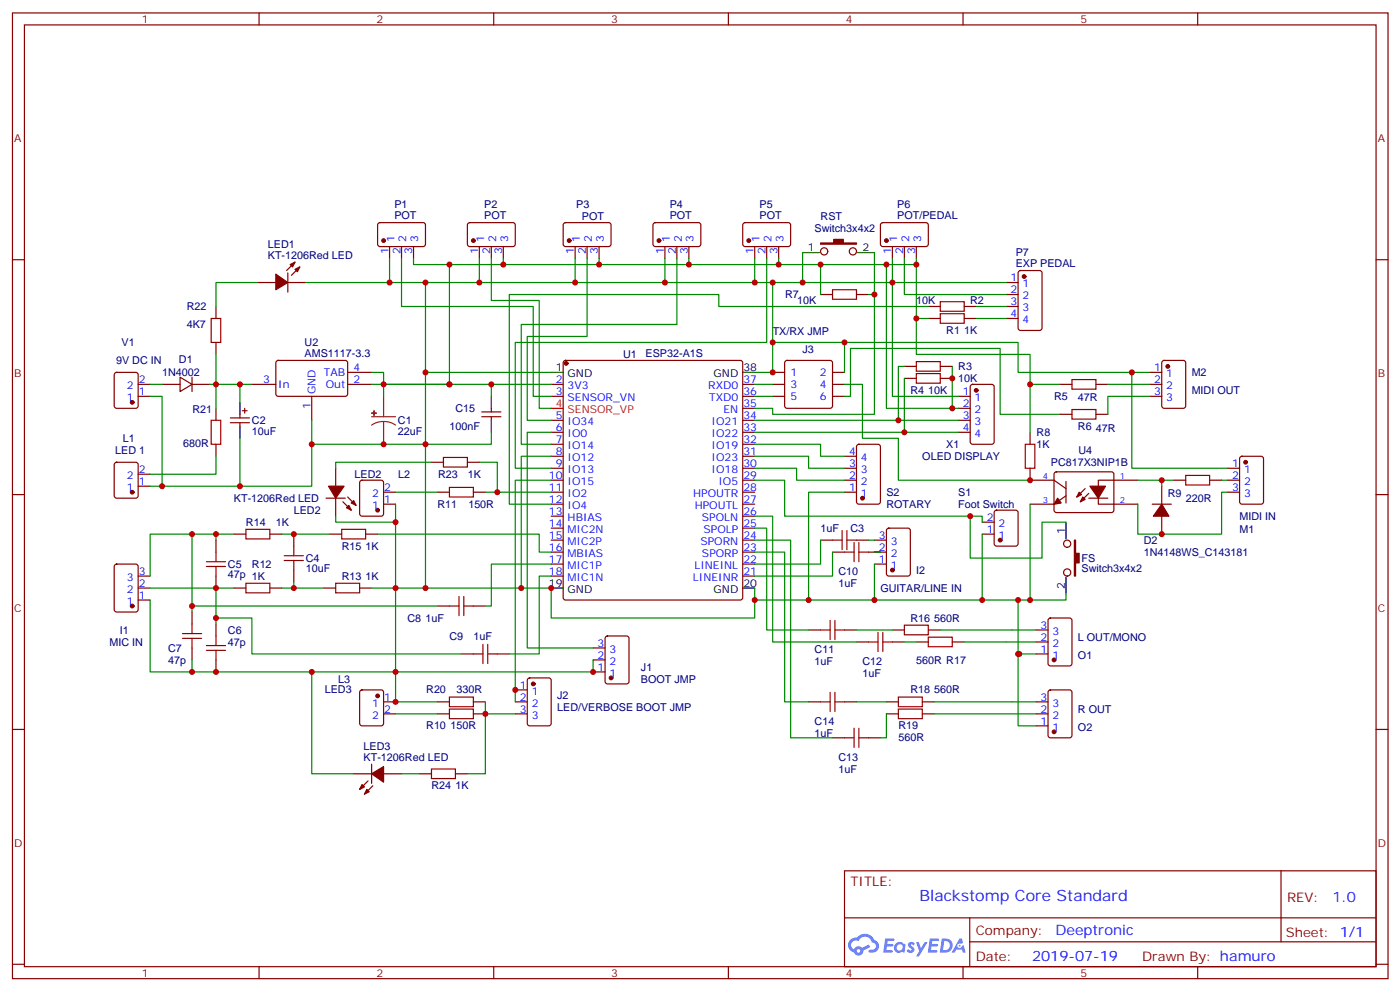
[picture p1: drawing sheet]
<svg xmlns="http://www.w3.org/2000/svg" width="413mm" height="292mm" viewBox="0 0 413 292" stroke-linecap="round" stroke-linejoin="round" font-family="sans-serif">
<g fill="none" stroke="#870000" stroke-width=".35">
<path d="M3.7 3.8h405.3v284.3h-405.3zM7.2 7.3h398.3v277.3h-398.3zM76.3 3.8v3.5M145.5 3.8v3.5M214.6 3.8v3.5M283.8 3.8v3.5M352.9 3.8v3.5M3.7 76.5h3.5M405.5 76.5h3.5M3.7 145.6h3.5M405.5 145.6h3.5M3.7 214.8h3.5"/>
<path d="M405.5 214.8h3.5M248.8 256.4h156.7v28.2h-156.7zM377.5 256.4v20.9M248.9 270.2h156.5M285.8 277.3h119.6M285.8 270.2v14.2M3.7 283.9h3.5M76.3 284.6v3.5M145.5 284.6v3.5M214.6 284.6v3.5M283.8 284.6v3.5M352.9 284.6v3.5"/>
<path d="M405.5 283.9h3.5"/>
</g>
<g fill="#5487ff">
<path d="M267.8 277.6a1.22 1.22 0 0 1 1.8 .2l-.4 .6a.47 .47 0 0 0-.4-.4 .47 .47 0 0 0-.5 .2l.2 .2a1.14 1.14 0 0 1 .8 1.8 1.14 1.14 0 0 1-2 0l-.2-.2 .5-.6 .7 .5a.29 .29 0 0 0 .4-.3 .29 .29 0 0 0-.3-.3 1.04 1.04 0 0 1-.6-1.7z"/>
<path d="M260.8 276.3h2.4l.3 .2-.1 .5-1.8 .1-.2 .8h1.6l.3 .4-.4 .4h-1.6l-.1 1.1h1.7l.2 .3-.2 .3-2.7 .1z"/>
<path d="M274 276.3h2.3l.4 .2-.2 .5-1.8 .1-.1 .8h1.5l.3 .4-.3 .4h-1.6l-.2 1.1h1.7l.2 .3-.2 .3-2.6 .1z"/>
<path d="M282.7 276.3h.7l.4 1.3-.6 .3a.69 .69 0 0 0-1.1 .3 .69 .69 0 0 0 .5 .9 .69 .69 0 0 0 .9-.6l.4-.2 .6 2.2h-.8l-.2-.9h-1.7l-.5 .9h-.9z"/>
<path d="M270 277.4h.7l.7 1.8 1.1-1.8h.8l-2.5 4.2h-.9l1-1.5z"/>
<path d="M277.5 276.3l-.6 4.2h1.4a2.11 2.11 0 0 0 2.4-2.1 2.11 2.11 0 0 0-2.5-2.1zM278.2 277.1a1.39 1.39 0 0 1 1.7 1.4 1.39 1.39 0 0 1-1.8 1.3h-.2z"/>
<path d="M263.8 277.9a1.54 1.54 0 0 0 0 2.2 1.54 1.54 0 0 0 2.1 .1l.6 .3 .3-2.3-.1-.3h-.5a1.49 1.49 0 0 0-2.4 0zM264.1 278.9a.95 .95 0 0 1 1.9 0 .95 .95 0 0 1-1.9 0z"/>
<path d="M250.6 276.7a2.18 2.18 0 0 0 1 3.7 1.44 1.44 0 0 0 1.7 .9 1.44 1.44 0 0 0 1.1-1.4l2-1.1-.4-.7-1.9 1a1.47 1.47 0 0 0-2.5 .4 1.39 1.39 0 0 1-.6-1.9 1.39 1.39 0 0 1 2-.5 2.12 2.12 0 0 1 2.1-1.3 2.12 2.12 0 0 1 1.9 1.7 1.14 1.14 0 0 1 1.1 1.4 1.14 1.14 0 0 1-1.6 .7 .43 .43 0 0 0-.6 .4 .43 .43 0 0 0 .4 .5 1.98 1.98 0 0 0 2.6-1.2 1.98 1.98 0 0 0-1.3-2.6 3.1 3.1 0 0 0-5.2-.6l-.9 .1zM252.4 280a.55 .55 0 0 1 1.1 0 .55 .55 0 0 1-1.1 0z"/>
<circle cx="282.8" cy="278.4" r=".26"/>
</g>
<g fill="none" stroke="#870000" stroke-width=".35">
<path d="M86.9 77.2l-2.4 2.5M88.3 78.6l-2.4 2.5M111.5 65.8l.5-.3 12.9 .1 .5 .7-.1 5.9-.6 .4-13-.1-.4-.6v-5.6zM114.8 72.6v3.5M118.3 72.6v3.5M121.8 72.6v3.5M138 65.8l.4-.3 13 .1 .4 .7v5.9l-.7 .4-12.9-.1-.5-.6v-5.6zM141.3 72.6v3.5M144.8 72.6v3.5M148.3 72.6v3.5M166.2 65.8l.5-.3 12.9 .1 .5 .7-.1 5.9-.6 .4-13-.1-.5-.6v-5.6zM169.5 72.6v3.5"/>
<path d="M173 72.6v3.5M176.5 72.6v3.5M192.6 65.8l.5-.3 13 .1 .4 .7v5.9l-.7 .4-13-.1-.4-.6v-5.6zM195.9 72.6v3.5M199.5 72.6v3.5M203 72.6v3.5M219.1 65.8l.5-.3 12.9 .1 .5 .7-.1 5.9-.6 .4-13-.1-.4-.6v-5.6zM222.4 72.6v3.5M225.9 72.6v3.5M229.4 72.6v3.5M259.7 65.8l.4-.3 13 .1 .4 .7v5.9l-.7 .4-12.9-.1-.5-.6v-5.6zM263 72.6v3.5"/>
<path d="M266.5 72.6v3.5M270 72.6v3.5M300.2 79.9l.5-.2h5.7l.6 .4 .1 16.5-.5 .6-5.9 .1-.6-.5-.1-16.4zM63.6 90.2v3.6M76 83.2h5.3M84.8 83.2h5.3M84.8 80.4v5.6M241.8 86.7h3.5M252.4 86.7h3.5M273.5 90.2h3.6M273.5 93.8h3.6M284.1 90.2h3.6"/>
<path d="M284.1 93.8h3.6M296.5 83.2h3.5M296.5 86.7h3.5M296.5 90.2h3.5M296.5 93.8h3.5M33.9 109.8l.5-.2h5.6l.7 .5v9.4l-.5 .7h-5.8l-.7-.4v-9.5zM40.7 113.2h3.5M40.7 116.7h3.5M47.8 113.2h5.3M53.1 111.1l3.5 2.1-3.5 2.1zM56.6 113.2h5.3M56.6 111.1v4.2"/>
<path d="M63.6 100.8v3.6M74.2 113.2h7.1M81.5 106.3l.5-.2 20 .1 .4 .6v9.5l-.7 .4-20-.1-.4-.6v-9.2zM91.9 116.7v7.1M102.4 113.2h7.1M102.4 109.6h7.1M162.4 113.2h3.5M162.4 116.7h3.5M166.2 106.3l.5-.2h51.5l.5 .2 .2 .5v69.2l-.3 .5-.4 .2h-51.5l-.5-.3-.3-.4v-69.2zM218.9 113.2h3.5M218.9 116.7h3.5M227.7 113.2h3.5"/>
<path d="M227.7 116.7h3.5M227.7 109.6h3.5M231.4 106.3l.5-.2h12.7l.5 .2 .2 .5v12.7l-.2 .5-.5 .2h-12.7l-.5-.2-.2-.5v-12.7zM245.3 113.2h3.5M245.3 116.7h3.5M245.3 109.6h3.5M266.5 107.9h3.5M266.5 111.4h3.5M277.1 107.9h3.5M277.1 111.4h3.5M282.4 116.7h3.5M286.1 113.4l.5-.2h5.6l.7 .4v16.5l-.4 .7h-5.9l-.7-.5v-16.4z"/>
<path d="M312.3 113.2h3.6M322.9 113.2h3.6M338.8 113.2h3.5M338.8 116.7h3.5M338.8 109.6h3.5M342.6 106.3l.4-.2h5.7l.6 .4 .1 13-.5 .7h-5.9l-.6-.4-.1-13zM33.9 136.3l.5-.2h5.6l.7 .4v9.5l-.5 .6-5.8 .1-.7-.5v-9.4zM40.7 139.6h3.5M63.6 120.2v3.6M63.6 130.8v3.5M67.9 123h5.6M67.9 124.5h5.6"/>
<path d="M70.7 122v1M70.7 124.5v1M71.4 120.9h1.4M72.1 120.2v1.4M98.9 137.9v5.3M127.1 136.1h3.6M137.7 136.1h3.6M142 121.3h5.6M142 122.7h5.6M144.8 120.2v1.1M144.8 122.7v1.1M162.4 123.8h3.5"/>
<path d="M162.4 127.3h3.5M162.4 130.8h3.5M162.4 134.3h3.5M162.4 137.9h3.5M218.9 123.8h3.5M218.9 127.3h3.5M218.9 130.8h3.5M218.9 134.3h3.5M218.9 137.9h3.5M218.9 120.2h3.5M248.8 134.3h3.6M248.8 137.9h3.6"/>
<path d="M252.6 131l.5-.2h5.6l.7 .4v16.5l-.4 .7h-5.9l-.7-.4v-16.5zM282.4 123.8h3.5M282.4 127.3h3.5M282.4 120.2h3.5M303.5 137.9v3.5h7.1l3.5 2.5M303.5 127.3v3.5M310.8 139.1l.5-.2 16.5 .1 .4 .6v10.9l-.7 .4h-16.5l-.4-.7v-10.6zM312.3 122h3.6M322.9 122h3.6M361.7 137.9h3.6M365.5 134.5l.5-.2h5.6l.7 .5v12.9l-.4 .7h-5.9l-.7-.4v-13zM40.7 143.2h3.5"/>
<path d="M63.6 159v3.6M68.9 157.3h3.6M79.5 157.3h3.5M86.6 157.3v3.5M96.1 146.7h5.6M97.2 157.3h3.5M98.9 146.7v5.3M101 147.7l2.5 2.5M102.4 146.3l2.5 2.5M106.2 141.6l.5-.2h5.6l.7 .4v9.5l-.4 .6-5.9 .1-.7-.5v-9.4zM107.7 157.3h3.6M113 144.9h3.6"/>
<path d="M113 148.4h3.6M128.9 144.9h3.5M139.5 144.9h3.5M162.4 141.4h3.5M162.4 144.9h3.5M162.4 148.4h3.5M162.4 152h3.5M162.4 155.5h3.5M162.4 159h3.5M218.9 141.4h3.5M218.9 144.9h3.5M218.9 148.4h3.5"/>
<path d="M218.9 152h3.5M218.9 155.5h3.5M218.9 159h3.5M241.8 159h3.5M248.8 141.4h3.6M248.8 144.9h3.6M252.4 159h3.5M257.7 159h3.5M261.4 155.7l.5-.2h5.6l.7 .4 .1 13-.5 .7h-5.9l-.6-.4-.1-13zM289.4 157.3h3.5M289.4 153.7h3.5M293.2 150.4l.5-.2h5.6l.6 .4 .1 9.5-.5 .6-5.8 .1-.7-.5-.1-9.4z"/>
<path d="M314.1 146l-3.5 2.4h-7.1M314.1 141.7v6.4M319.8 143.9l-2.5 2.4M320.8 145.3l-2.5 2.4M320.8 146.7h5.7M335.3 141.4h-11.7v7h11.7M339.5 148.4h5.7M342.3 143.2v5.2M342.3 152v5.3M345.9 141.4h3.5M356.4 141.4h3.6M361.7 141.4h3.6"/>
<path d="M361.7 144.9h3.6M33.9 166.3l.5-.2h5.6l.7 .4v13l-.5 .6-5.8 .1-.7-.5v-12.9zM40.7 169.6h3.5M40.7 176.7h3.5M40.7 173.1h3.5M63.6 169.6v3.5M68.9 173.1h3.6M79.5 173.1h3.5M86.6 167.9v3.5M95.4 173.1h3.5M106 173.1h3.5M128.9 178.4h3.5"/>
<path d="M139.5 178.4h3.5M162.4 162.6h3.5M162.4 166.1h3.5M162.4 169.6h3.5M218.9 162.6h3.5M218.9 166.1h3.5M218.9 169.6h3.5M245.3 162.6h3.5M255.9 162.6h5.3M257.7 166.1h3.5M56.6 180.2v3.5M56.6 190.8v3.5"/>
<path d="M63.6 183.7v3.6M63.6 194.3v3.5M136 192.5h3.5M146.5 192.5h3.6M155.6 199.8l.5-.2h5.6l.7 .4v13l-.4 .7h-5.9l-.7-.4v-13zM174.8 197.8h3.5M174.8 194.3h3.5M174.8 190.8h3.5M178.5 187.5l.5-.2h5.6l.7 .4v13l-.4 .6-5.9 .1-.7-.5v-12.9zM238.3 185.5h3.5M248.8 185.5h3.6M252.4 189h3.5"/>
<path d="M263 189h3.5M263 185.5h3.5M270 189h3.5M273.5 185.5h3.6M280.6 189h3.5M305.3 192.5h3.5M305.3 189h3.5M305.3 185.5h3.5M309.1 182.2l.4-.2h5.7l.6 .4 .1 13-.5 .6-5.9 .1-.6-.5-.1-12.9zM106.2 203.3l.5-.2h5.6l.7 .5v9.4l-.4 .7h-5.9l-.7-.4v-9.5zM113 206.7h3.6M113 210.2h3.6"/>
<path d="M128.9 206.7h3.5M128.9 210.2h3.5M139.5 206.7h3.5M139.5 210.2h3.5M151.8 206.7h3.6M151.8 210.2h3.6M151.8 203.1h3.6M238.3 206.7h3.5M245.3 217.2h3.5M248.8 206.7h3.6M255.9 217.2h3.5M261.2 206.7h3.5"/>
<path d="M261.2 210.2h3.5M271.8 206.7h3.5M271.8 210.2h3.5M305.3 206.7h3.5M305.3 210.2h3.5M305.3 213.7h3.5M309.1 203.3l.4-.2h5.7l.6 .5 .1 12.9-.5 .7h-5.9l-.6-.4-.1-13zM104.2 227.8h5.3M108.4 229.9l-2.4 2.5M109.5 225v5.6M109.9 231.4l-2.5 2.4M113 227.8h5.3"/>
<path d="M123.6 227.8h3.5M134.2 227.8h3.5"/>
<circle cx="242.9" cy="74" r="1.06"/>
<circle cx="251.3" cy="74" r="1.06"/>
<circle cx="314.5" cy="168.6" r="1.06"/>
<circle cx="314.5" cy="160.1" r="1.06"/>
</g>
<g fill="#870000" stroke="#870000" stroke-width=".35">
<path d="M311.6 146.7l1.1 1.4-2.1 .3z"/>
<path d="M319.1 146.3l.7 .7-1.5 .7z"/>
<path d="M318 144.9l.7 .7-1.4 .7z"/>
<path d="M321.2 143.2h4.6l-2.2 3.5z"/>
<path d="M86.9 79.3l1.4-.7-.7 1.4z"/>
<path d="M85.5 77.9l1.4-.7-.7 1.4z"/>
<path d="M81.3 80.7l3.5 2.5-3.5 2.1z"/>
<path d="M241.8 71.5h3.9v-1h2.8v1h3.9v.4h-10.6z"/>
<path d="M102.1 149.5l.7-.7 .7 1.4z"/>
<path d="M104.2 147.4l.7 1.4-1.4-.7z"/>
<path d="M96.8 143.2h4.6l-2.5 3.5z"/>
<path d="M342.3 148.4l2.2 3.6h-4.6z"/>
<path d="M316.6 159h.3v3.9h1.1v2.8h-1.1v3.9h-.3z"/>
<path d="M106.7 231l.7 .7-1.4 .7z"/>
<path d="M108.1 232.4l.7 .7-1.4 .7z"/>
<path d="M109.5 227.8l3.5-2.1v4.6z"/>
<circle cx="166.8" cy="107" r=".53"/>
<circle cx="113" cy="70.8" r=".53"/>
<circle cx="167.7" cy="70.8" r=".53"/>
<circle cx="194.2" cy="70.8" r=".53"/>
<circle cx="220.6" cy="70.8" r=".53"/>
<circle cx="261.2" cy="70.8" r=".53"/>
<circle cx="139.5" cy="70.8" r=".53"/>
<circle cx="301.8" cy="81.4" r=".53"/>
<circle cx="287.7" cy="114.9" r=".53"/>
<circle cx="344.1" cy="107.9" r=".53"/>
<circle cx="367" cy="136.1" r=".53"/>
<circle cx="38.9" cy="118.5" r=".53"/>
<circle cx="111.3" cy="204.9" r=".53"/>
<circle cx="294.7" cy="159" r=".53"/>
<circle cx="111.3" cy="150.2" r=".53"/>
<circle cx="38.9" cy="178.4" r=".53"/>
<circle cx="263" cy="167.9" r=".53"/>
<circle cx="310.6" cy="194.3" r=".53"/>
<circle cx="310.6" cy="215.5" r=".53"/>
<circle cx="254.1" cy="146.7" r=".53"/>
<circle cx="38.9" cy="144.9" r=".53"/>
<circle cx="180.1" cy="199.6" r=".53"/>
<circle cx="157.1" cy="201.4" r=".53"/>
</g>
<path d="M236.5 74.4h4.9M252.7 74.4h5M70.7 118.5v3.5M144.8 116.7v3.5M162.4 109.6h3.5M218.9 109.6h3.5M70.7 125.5v3.5M144.8 123.8v3.5M314.1 153.7v5M162.4 173.1h3.5M218.9 173.1h3.5M314.1 170v4.9" fill="none" stroke="#000" stroke-width=".35"/>
<path d="M162.4 120.2h3.5" fill="none" stroke="#f00" stroke-width=".35"/>
<g fill="none" stroke="#a10000" stroke-width=".35">
<path d="M62.2 93.8h2.9v7h-2.9zM245.3 85.3h7.1v2.8h-7.1zM277.1 92.4h7v2.8h-7zM277.1 88.8h7v2.9h-7zM270 106.5h7.1v2.8h-7.1zM270 110h7.1v2.8h-7.1zM315.9 111.8h7v2.8h-7zM62.2 123.8h2.9v7h-2.9zM130.7 134.7h7v2.8h-7zM302.1 130.8h2.8v7.1h-2.8zM315.9 120.6h7v2.8h-7zM349.4 140h7v2.8h-7z"/>
<path d="M72.5 155.9h7v2.8h-7zM100.7 155.9h7v2.8h-7zM132.4 143.5h7.1v2.8h-7.1zM245.3 159h2.8M248.1 156.2v5.7M249.6 156.2v5.7M249.6 159h2.8M251.7 159.7v5.7M253.1 159.7v5.7M60.8 166.8h5.7M60.8 165.4h5.7M63.6 162.6v2.8"/>
<path d="M63.6 166.8v2.8M72.5 171.7h7v2.9h-7zM83.7 165h5.7M83.7 163.6h5.7M86.6 160.8v2.8M86.6 165v2.9M98.9 171.7h7.1v2.9h-7.1zM132.4 178.4h2.9M135.3 175.6v5.7M136.7 175.6v5.7M136.7 178.4h2.8M248.8 162.6h2.9"/>
<path d="M253.1 162.6h2.8M53.8 188h5.6M53.8 186.5h5.6M56.6 183.7v2.8M56.6 188v2.8M60.8 191.5h5.7M60.8 190.1h5.7M63.6 187.3v2.8M63.6 191.5v2.8M139.5 192.5h2.8M142.3 189.7v5.7M143.7 189.7v5.7"/>
<path d="M143.7 192.5h2.8M241.8 185.5h2.8M244.6 182.7v5.6M246 182.7v5.6M246 185.5h2.8M255.9 189h2.8M258.7 186.2v5.6M260.1 186.2v5.6M260.1 189h2.9M266.5 184.1h7v2.8h-7zM273.5 187.6h7.1v2.8h-7.1zM132.4 208.8h7.1v2.8h-7.1z"/>
<path d="M132.4 205.2h7.1v2.9h-7.1zM241.8 206.7h2.8M244.6 203.8v5.7M246 203.8v5.7M246 206.7h2.8M248.8 217.2h2.9M251.7 214.4v5.7M253.1 214.4v5.7M253.1 217.2h2.8M264.7 205.2h7.1v2.9h-7.1zM264.7 208.8h7.1v2.8h-7.1zM127.1 226.4h7.1v2.8h-7.1z"/>
</g>
<g fill="#8c2424" stroke="#8c2424" stroke-width=".35">
<path d="M109.5 121.6l1.4 .1z"/>
<path d="M110.2 120.9v1.4z"/>
</g>
<path d="M113 116.7v6M109.5 122.7h7.1M113 124.1l1.9 .2 1.7 .9M113 124.1l-1.8 .2-1.7 .9M113 124.1v6.7" fill="none" stroke="#8c2424" stroke-width=".35"/>
<g fill="none" stroke="#008700" stroke-width=".35">
<path d="M114.8 76.1v7.1h148.2v-7.1M118.3 76.1v14.1h38.8v26.5h5.3M121.8 76.1v1.8h148.2v-1.8M132.4 77.9v35.3h-19.4v3.5M141.3 76.1v7.1M144.8 76.1v12.4h14.1v31.7h3.5M148.3 76.1v1.8M169.5 76.1v7.1M173 76.1v23h-17.6v24.7h7M176.5 76.1v1.8M195.9 76.1v7.1M199.5 76.1v19.4h-45.9v35.3h8.8"/>
<path d="M203 76.1v1.8M222.4 76.1v7.1M225.9 76.1v24.7h-74.1v37.1h10.6M229.4 76.1v1.8M236.5 74.4v8.8M241.8 77.9v8.8M257.7 74.4v12.3M261.2 77.9v42.3h21.2M266.5 76.1v10.6h30M270 77.9v15.9h3.5M76 83.2h-12.4v7M90.1 83.2h24.7"/>
<path d="M125.4 83.2v89.9M227.7 83.2v17.6M255.9 86.7h1.8v35.3h-30v-1.8h-5.3M270 93.8v10.6h33.5v22.9M273.5 90.2h-61.7v-3.5h-61.7v61.7h12.3M287.7 93.8h8.8M287.7 90.2h8.8M296.5 83.2h-33.5v33.5h19.4M44.2 116.7h3.6v26.5h22.9v-14.2M44.2 113.2h3.6M61.9 113.2h12.3M63.6 104.4v15.8"/>
<path d="M70.7 113.2v5.3M109.5 109.6h3.5v3.6h49.4M109.5 113.2h3.5M125.4 109.6h37M144.8 113.2v3.5M222.4 109.6h5.3v-8.8h72.3v8.8h33.5M222.4 113.2h5.3M222.4 116.7h5.3M248.8 116.7h1.8v-14.1h44.1v19.4h17.6M248.8 113.2h5.3v15.8h10.6v12.4h38.8M248.8 100.8v8.8M266.5 111.4v15.9"/>
<path d="M266.5 107.9h-1.8v15.9M280.6 107.9v12.3M303.5 113.2h8.8M326.5 113.2h12.3M338.8 116.7h-12.3v5.3M338.8 109.6h-5.3v28.3h28.2M63.6 134.3v5.3h-19.4M91.9 123.8v7M127.1 136.1h-28.2v1.8M141.3 136.1h5.2v8.8M144.8 127.3v3.5h-52.9v12.4h-21.2M162.4 134.3h-8.8v38.8"/>
<path d="M162.4 127.3h-7v63.5h19.4M222.4 137.9h12.3v3.5h14.1M222.4 134.3h15.9v3.6h10.5M222.4 130.8h19.4v3.5h7M222.4 127.3h60M222.4 123.8h60M44.2 143.2h3.6M56.6 157.3h-12.4v12.3M63.6 157.3h-7v22.9M68.9 157.3h-5.3v1.7M83 157.3h14.2M98.9 152v1.7h17.7"/>
<path d="M111.3 157.3h47.6v5.3h3.5M116.6 148.4v58.3h12.3M116.6 144.9h12.3M143 144.9h19.4M162.4 141.4h-10.6v65.3M222.4 159h10.6v58.2h12.3M222.4 155.5h3.5v30h12.4M222.4 152h5.3v37h24.7M222.4 141.4h8.8v10.6h54.7M241.8 159v7.1h-19.4M248.8 144.9h-10.5v31.8M255.9 159h1.8"/>
<path d="M289.4 153.7v-1.7h-3.5v12.3h21.2v-10.6h7M289.4 157.3v19.4M303.5 148.4v28.3h-3.5M335.3 141.4h10.6M342.3 141.4v1.8M360 141.4h1.7M361.7 144.9h-1.7v12.4h-24.7v-8.9M44.2 176.7v21.1h130.6v-3.5M44.2 173.1h24.7M56.6 178.4h72.3M63.6 173.1v8.9h10.6v10.5h61.8M83 173.1h12.4"/>
<path d="M86.6 171.4v1.7M109.5 173.1h52.9v8.9h60v-5.3h77.6v15.8h5.3M162.4 166.1h-17.6v12.3h-1.8M162.4 169.6h-3.5v22.9h-8.8M222.4 162.6h8.8v44.1h7.1M222.4 173.1v3.6M245.3 162.6v7h-22.9M257.7 166.1v10.6M257.7 162.6h1.7M314.1 174.9v1.8h-10.6M56.6 194.3v3.5M63.6 182v1.7"/>
<path d="M91.9 197.8v30h12.3M252.4 185.5h10.6M266.5 189h3.5M277.1 185.5h28.2M284.1 189h21.2M300.4 192.5h-.4v21.2h5.3M116.6 210.2h12.3M143 206.7v3.5h8.8M143 210.2v17.6h-5.3M252.4 206.7h8.8M261.2 210.2v7h-1.8M275.3 210.2h30"/>
<path d="M275.3 206.7h30M118.3 227.8h5.3"/>
</g>
<g fill="#c00">
<circle cx="113" cy="130.8" r=".88"/>
<circle cx="146.5" cy="144.9" r=".88"/>
<circle cx="116.6" cy="153.7" r=".88"/>
<circle cx="91.9" cy="130.8" r=".88"/>
<circle cx="227.7" cy="83.2" r=".88"/>
<circle cx="227.7" cy="100.8" r=".88"/>
<circle cx="236.5" cy="83.2" r=".88"/>
<circle cx="289.4" cy="176.7" r=".88"/>
<circle cx="300" cy="176.7" r=".88"/>
<circle cx="125.4" cy="130.8" r=".88"/>
<circle cx="63.6" cy="182" r=".88"/>
<circle cx="63.6" cy="173.1" r=".88"/>
<circle cx="63.6" cy="197.8" r=".88"/>
<circle cx="151.8" cy="203.1" r=".88"/>
<circle cx="143" cy="210.2" r=".88"/>
<circle cx="70.7" cy="143.2" r=".88"/>
<circle cx="132.4" cy="77.9" r=".88"/>
<circle cx="132.4" cy="113.2" r=".88"/>
<circle cx="63.6" cy="113.2" r=".88"/>
<circle cx="270" cy="93.8" r=".88"/>
<circle cx="342.3" cy="141.4" r=".88"/>
<circle cx="116.6" cy="173.1" r=".88"/>
<circle cx="144.8" cy="113.2" r=".88"/>
<circle cx="229.4" cy="77.9" r=".88"/>
<circle cx="303.5" cy="141.4" r=".88"/>
<circle cx="56.6" cy="197.8" r=".88"/>
<circle cx="113" cy="113.2" r=".88"/>
<circle cx="125.4" cy="109.6" r=".88"/>
<circle cx="125.4" cy="173.1" r=".88"/>
<circle cx="270" cy="77.9" r=".88"/>
<circle cx="125.4" cy="83.2" r=".88"/>
<circle cx="148.3" cy="77.9" r=".88"/>
<circle cx="169.5" cy="83.2" r=".88"/>
<circle cx="222.4" cy="83.2" r=".88"/>
<circle cx="153.6" cy="173.1" r=".88"/>
<circle cx="70.7" cy="113.2" r=".88"/>
<circle cx="195.9" cy="83.2" r=".88"/>
<circle cx="141.3" cy="83.2" r=".88"/>
<circle cx="203" cy="77.9" r=".88"/>
<circle cx="176.5" cy="77.9" r=".88"/>
<circle cx="263" cy="83.2" r=".88"/>
<circle cx="333.5" cy="109.6" r=".88"/>
<circle cx="303.5" cy="113.2" r=".88"/>
<circle cx="86.6" cy="173.1" r=".88"/>
<circle cx="280.6" cy="120.2" r=".88"/>
<circle cx="280.6" cy="111.4" r=".88"/>
<circle cx="266.5" cy="127.3" r=".88"/>
<circle cx="264.7" cy="123.8" r=".88"/>
<circle cx="261.2" cy="77.9" r=".88"/>
<circle cx="227.7" cy="109.6" r=".88"/>
<circle cx="114.8" cy="83.2" r=".88"/>
<circle cx="116.6" cy="197.8" r=".88"/>
<circle cx="116.6" cy="206.7" r=".88"/>
<circle cx="174.8" cy="197.8" r=".88"/>
<circle cx="86.6" cy="157.3" r=".88"/>
<circle cx="47.8" cy="143.2" r=".88"/>
<circle cx="63.6" cy="157.3" r=".88"/>
<circle cx="56.6" cy="157.3" r=".88"/>
<circle cx="56.6" cy="178.4" r=".88"/>
<circle cx="300.4" cy="192.5" r=".88"/>
<circle cx="300" cy="192.5" r=".88"/>
<circle cx="257.7" cy="176.7" r=".88"/>
<circle cx="238.3" cy="176.7" r=".88"/>
<circle cx="241.8" cy="77.9" r=".88"/>
<circle cx="257.7" cy="86.7" r=".88"/>
<circle cx="248.8" cy="100.8" r=".88"/>
<circle cx="162.4" cy="173.1" r=".88"/>
<circle cx="222.4" cy="176.7" r=".88"/>
<circle cx="342.3" cy="157.3" r=".88"/>
<circle cx="303.5" cy="176.7" r=".88"/>
<circle cx="91.9" cy="197.8" r=".88"/>
<circle cx="285.9" cy="152" r=".88"/>
</g>
<text font-size="4.6" fill="#00f" x="270.9" y="265.4">Blackstomp Core Standard</text>
<g font-size="4.2" fill="#00f">
<text x="392.6" y="265.7">1.0</text>
<text x="311" y="275.2">Deeptronic</text>
<text x="304.1" y="283">2019-07-19</text>
</g>
<g font-size="3.9" fill="#800">
<text x="250.6" y="261">TITLE:</text>
<text x="379.2" y="265.7">REV:</text>
<text x="287.5" y="275.2">Company:</text>
<text x="378.9" y="275.8">Sheet: 1/1</text>
<text x="287.5" y="282.9">Date:</text>
<text x="336.6" y="282.9">Drawn By: hamuro</text>
</g>
<g font-size="3.2" fill="#800">
<text x="41.8" y="6.8">1</text>
<text x="110.9" y="6.8">2</text>
<text x="180.1" y="6.8">3</text>
<text x="249.2" y="6.8">4</text>
<text x="318.3" y="6.8">5</text>
<text x="4.2" y="41.9">A</text>
<text x="406" y="41.9">A</text>
<text x="4.2" y="111.1">B</text>
<text x="406" y="111.1">B</text>
<text x="4.2" y="180.2">C</text>
<text x="406" y="180.2">C</text>
<text x="4.2" y="249.3">D</text>
<text x="406" y="249.3">D</text>
<text x="41.8" y="287.6">1</text>
<text x="110.9" y="287.6">2</text>
<text x="180.1" y="287.6">3</text>
<text x="249.2" y="287.6">4</text>
<text x="318.3" y="287.6">5</text>
</g>
<g font-size="3.2" fill="#000080">
<text x="116.2" y="64.5">POT</text>
<text x="116.2" y="61.3">P1</text>
<text x="142.7" y="64.5">POT</text>
<text x="142.7" y="61.3">P2</text>
<text x="169.8" y="61.3">P3</text>
<text x="171.5" y="64.8">POT</text>
<text x="197.4" y="64.5">POT</text>
<text x="197.4" y="61.3">P4</text>
<text x="223.8" y="64.5">POT</text>
<text x="223.8" y="61.3">P5</text>
<text x="241.8" y="64.8">RST</text>
<text x="264.4" y="64.5">POT/PEDAL</text>
<text x="264.4" y="61.3">P6</text>
<text x="240" y="68.4">Switch3x4x2</text>
<text x="78.9" y="76.1">KT-1206Red LED</text>
<text x="78.9" y="73">LED1</text>
<text x="299.3" y="75.4">P7</text>
<text x="299.3" y="78.6">EXP PEDAL</text>
<text x="231.4" y="87.8">R7</text>
<text x="234.9" y="89.5">10K</text>
<text x="270" y="89.5">10K</text>
<text x="285.9" y="89.5">R2</text>
<text x="55" y="91.3">R22</text>
<text x="35.8" y="101.9">V1</text>
<text x="55" y="96.6">4K7</text>
<text x="89.8" y="101.9">U2</text>
<text x="227.7" y="98.6">TX/RX JMP</text>
<text x="278.8" y="98.4">R1</text>
<text x="284.1" y="98.4">1K</text>
<text x="34.2" y="107.2">9V DC IN</text>
<text x="52.7" y="106.8">D1</text>
<text x="89.8" y="105.1">AMS1117-3.3</text>
<text x="183.6" y="105.4">U1</text>
<text x="190.2" y="105.1">ESP32-A1S</text>
<text x="236.5" y="103.9">J3</text>
<text x="47.8" y="110.7">1N4002</text>
<text x="282.4" y="112.5">10K</text>
<text x="282.4" y="108.9">R3</text>
<text x="351.2" y="110.7">M2</text>
<text x="268.3" y="116">R4</text>
<text x="273.5" y="116">10K</text>
<text x="310.6" y="117.8">R5</text>
<text x="317.6" y="118.1">47R</text>
<text x="351.2" y="116">MIDI OUT</text>
<text x="56.7" y="121.5">R21</text>
<text x="74.2" y="124.8">C2</text>
<text x="117.3" y="124.8">C1</text>
<text x="134.2" y="121.3">C15</text>
<text x="36.2" y="130.1">L1</text>
<text x="53.9" y="131.5">680R</text>
<text x="74.2" y="128">10uF</text>
<text x="117.3" y="128">22uF</text>
<text x="132.4" y="126.6">100nF</text>
<text x="278.8" y="131.9">X1</text>
<text x="305.4" y="131.9">1K</text>
<text x="305.4" y="128.3">R8</text>
<text x="317.6" y="126.6">R6</text>
<text x="322.9" y="127.1">47R</text>
<text x="34" y="133.6">LED 1</text>
<text x="271.8" y="135.4">OLED DISPLAY</text>
<text x="309.7" y="137.2">PC817X3NIP1B</text>
<text x="317.8" y="133.6">U4</text>
<text x="104.5" y="140.7">LED2</text>
<text x="117.3" y="140.7">L2</text>
<text x="129.1" y="140.7">R23</text>
<text x="137.9" y="140.7">1K</text>
<text x="68.9" y="147.7">KT-1206Red LED</text>
<text x="128.9" y="149.5">R11</text>
<text x="138" y="149.5">150R</text>
<text x="261.2" y="149.5">ROTARY</text>
<text x="261.2" y="146">S2</text>
<text x="282.4" y="149.5">Foot Switch</text>
<text x="282.4" y="146">S1</text>
<text x="344.1" y="146.3">R9</text>
<text x="349.4" y="147.7">220R</text>
<text x="72.5" y="154.8">R14</text>
<text x="81.3" y="154.8">1K</text>
<text x="86.6" y="151.3">LED2</text>
<text x="365.3" y="153">MIDI IN</text>
<text x="100.7" y="161.9">R15</text>
<text x="107.7" y="161.9">1K</text>
<text x="241.8" y="156.6">1uF</text>
<text x="250.6" y="156.6">C3</text>
<text x="337" y="160.1">D2</text>
<text x="365.3" y="156.9">M1</text>
<text x="67.2" y="167.1">C5</text>
<text x="74.2" y="167.1">R12</text>
<text x="90.1" y="165.4">C4</text>
<text x="318.7" y="165.5">FS</text>
<text x="337" y="163.6">1N4148WS_C143181</text>
<text x="67.2" y="170.3">47p 1K</text>
<text x="90.1" y="168.6">10uF</text>
<text x="100.7" y="170.7">R13</text>
<text x="107.7" y="170.7">1K</text>
<text x="247.1" y="172.8">1uF</text>
<text x="247.1" y="169.3">C10</text>
<text x="270" y="168.9">I2</text>
<text x="318.7" y="168.4">Switch3x4x2</text>
<text x="259.4" y="174.2">GUITAR/LINE IN</text>
<text x="120.1" y="183">C8</text>
<text x="125.4" y="183">1uF</text>
<text x="268.3" y="183">R16</text>
<text x="275.3" y="183">560R</text>
<text x="32.3" y="190.1">MIC IN</text>
<text x="35.3" y="186.5">I1</text>
<text x="49.5" y="191.8">C7</text>
<text x="67.2" y="190.1">47p</text>
<text x="67.2" y="186.5">C6</text>
<text x="132.4" y="188.3">C9</text>
<text x="139.5" y="188.3">1uF</text>
<text x="317.6" y="188.7">L OUT/MONO</text>
<text x="49.5" y="195.4">47p</text>
<text x="188.9" y="197.5">J1</text>
<text x="240" y="195.7">1uF</text>
<text x="240" y="192.2">C11</text>
<text x="254.1" y="195.7">C12</text>
<text x="270" y="195.4">560R R17</text>
<text x="317.6" y="194">O1</text>
<text x="99.7" y="201">L3</text>
<text x="188.9" y="201">BOOT JMP</text>
<text x="254.1" y="199.2">1uF</text>
<text x="95.7" y="204.2">LED3</text>
<text x="125.6" y="204.2">R20</text>
<text x="134.5" y="204.2">330R</text>
<text x="164.2" y="209.5">LED/VERBOSE BOOT JMP</text>
<text x="164.2" y="206">J2</text>
<text x="268.3" y="204.2">R18</text>
<text x="275.3" y="204.2">560R</text>
<text x="317.6" y="209.8">R OUT</text>
<text x="125.6" y="214.8">R10</text>
<text x="132.7" y="214.8">150R</text>
<text x="240" y="213.4">C14</text>
<text x="264.7" y="214.8">R19</text>
<text x="317.6" y="215.1">O2</text>
<text x="107.1" y="220.8">LED3</text>
<text x="240" y="216.9">1uF</text>
<text x="264.7" y="218.3">560R</text>
<text x="107.1" y="223.9">KT-1206Red LED</text>
<text x="247.1" y="227.5">1uF</text>
<text x="247.1" y="223.9">C13</text>
<text x="127.1" y="232.4">R24</text>
<text x="134.2" y="232.4">1K</text>
</g>
<g font-size="3.2" fill="#00f">
<text x="116.2" y="71.3" transform="rotate(-90 116.2 71.3)">1</text>
<text x="119.7" y="71.3" transform="rotate(-90 119.7 71.3)">2</text>
<text x="123.3" y="71.3" transform="rotate(-90 123.3 71.3)">3</text>
<text x="142.7" y="71.3" transform="rotate(-90 142.7 71.3)">1</text>
<text x="146.2" y="71.3" transform="rotate(-90 146.2 71.3)">2</text>
<text x="149.7" y="71.3" transform="rotate(-90 149.7 71.3)">3</text>
<text x="170.9" y="71.3" transform="rotate(-90 170.9 71.3)">1</text>
<text x="174.4" y="71.3" transform="rotate(-90 174.4 71.3)">2</text>
<text x="177.9" y="71.3" transform="rotate(-90 177.9 71.3)">3</text>
<text x="197.3" y="71.3" transform="rotate(-90 197.3 71.3)">1</text>
<text x="200.9" y="71.3" transform="rotate(-90 200.9 71.3)">2</text>
<text x="204.4" y="71.3" transform="rotate(-90 204.4 71.3)">3</text>
<text x="223.8" y="71.3" transform="rotate(-90 223.8 71.3)">1</text>
<text x="227.3" y="71.3" transform="rotate(-90 227.3 71.3)">2</text>
<text x="230.9" y="71.3" transform="rotate(-90 230.9 71.3)">3</text>
<text x="264.4" y="71.3" transform="rotate(-90 264.4 71.3)">1</text>
<text x="267.9" y="71.3" transform="rotate(-90 267.9 71.3)">2</text>
<text x="271.4" y="71.3" transform="rotate(-90 271.4 71.3)">3</text>
<text x="114.4" y="74.8" transform="rotate(-90 114.4 74.8)">1</text>
<text x="118" y="74.8" transform="rotate(-90 118 74.8)">2</text>
<text x="121.5" y="74.8" transform="rotate(-90 121.5 74.8)">3</text>
<text x="140.9" y="74.8" transform="rotate(-90 140.9 74.8)">1</text>
<text x="144.4" y="74.8" transform="rotate(-90 144.4 74.8)">2</text>
<text x="148" y="74.8" transform="rotate(-90 148 74.8)">3</text>
<text x="169.1" y="74.8" transform="rotate(-90 169.1 74.8)">1</text>
<text x="172.6" y="74.8" transform="rotate(-90 172.6 74.8)">2</text>
<text x="176.2" y="74.8" transform="rotate(-90 176.2 74.8)">3</text>
<text x="195.6" y="74.8" transform="rotate(-90 195.6 74.8)">1</text>
<text x="199.1" y="74.8" transform="rotate(-90 199.1 74.8)">2</text>
<text x="202.6" y="74.8" transform="rotate(-90 202.6 74.8)">3</text>
<text x="222" y="74.8" transform="rotate(-90 222 74.8)">1</text>
<text x="225.6" y="74.8" transform="rotate(-90 225.6 74.8)">2</text>
<text x="229.1" y="74.8" transform="rotate(-90 229.1 74.8)">3</text>
<text x="262.6" y="74.8" transform="rotate(-90 262.6 74.8)">1</text>
<text x="266.1" y="74.8" transform="rotate(-90 266.1 74.8)">2</text>
<text x="269.7" y="74.8" transform="rotate(-90 269.7 74.8)">3</text>
<text x="297.8" y="82.8">1</text>
<text x="297.8" y="86.4">2</text>
<text x="297.8" y="89.9">3</text>
<text x="301.3" y="84.6">1</text>
<text x="301.3" y="88.1">2</text>
<text x="297.8" y="93.4">4</text>
<text x="301.3" y="91.7">3</text>
<text x="301.3" y="95.2">4</text>
<text x="40.9" y="112.8">2</text>
<text x="77.5" y="112.8">3</text>
<text x="95.4" y="110.7">TAB</text>
<text x="104.2" y="112.8">2</text>
<text x="104.2" y="109.3">4</text>
<text x="163.8" y="112.8">2</text>
<text x="219" y="112.8">37</text>
<text x="233" y="110.7">1</text>
<text x="241.5" y="110.7">2</text>
<text x="340.1" y="109.3">1</text>
<text x="340.1" y="112.8">2</text>
<text x="343.6" y="111.1">1</text>
<text x="37.4" y="118.1">1</text>
<text x="37.4" y="114.6">2</text>
<text x="40.9" y="116.3">1</text>
<text x="82" y="114.2">In</text>
<text x="92.9" y="116" transform="rotate(-90 92.9 116)">GND</text>
<text x="96" y="114.2">Out</text>
<text x="163.8" y="116.3">3</text>
<text x="167.3" y="114.6">3V3</text>
<text x="167.3" y="118.1">SENSOR_VN</text>
<text x="208.7" y="114.6">RXD0</text>
<text x="209" y="118.1">TXD0</text>
<text x="219" y="119.9">35</text>
<text x="219" y="116.3">36</text>
<text x="233" y="114.2">3</text>
<text x="233" y="117.8">5</text>
<text x="241.5" y="114.2">4</text>
<text x="241.5" y="117.8">6</text>
<text x="283.7" y="116.3">1</text>
<text x="283.7" y="119.9">2</text>
<text x="287.2" y="118.1">1</text>
<text x="340.1" y="116.3">3</text>
<text x="343.6" y="114.6">2</text>
<text x="343.6" y="118.1">3</text>
<text x="91.5" y="120.5" transform="rotate(-90 91.5 120.5)">1</text>
<text x="163.8" y="123.4">5</text>
<text x="167.3" y="125.2">IO34</text>
<text x="209.7" y="125.2">IO21</text>
<text x="213.2" y="121.6">EN</text>
<text x="219" y="123.4">34</text>
<text x="283.7" y="123.4">3</text>
<text x="287.2" y="121.6">2</text>
<text x="287.2" y="125.2">3</text>
<text x="163.8" y="126.9">6</text>
<text x="163.8" y="130.5">7</text>
<text x="167.3" y="128.7">IO0</text>
<text x="209.7" y="128.7">IO22</text>
<text x="219" y="130.5">32</text>
<text x="219" y="126.9">33</text>
<text x="283.7" y="126.9">4</text>
<text x="287.2" y="128.7">4</text>
<text x="163.8" y="134">8</text>
<text x="163.8" y="137.5">9</text>
<text x="167.3" y="132.2">IO14</text>
<text x="167.3" y="135.7">IO12</text>
<text x="209.7" y="135.7">IO23</text>
<text x="209.7" y="132.2">IO19</text>
<text x="219" y="137.5">30</text>
<text x="219" y="134">31</text>
<text x="250.2" y="137.5">3</text>
<text x="250.2" y="134">4</text>
<text x="253.7" y="135.7">4</text>
<text x="363.1" y="137.5">1</text>
<text x="37.4" y="141">2</text>
<text x="40.9" y="142.8">1</text>
<text x="40.9" y="139.3">2</text>
<text x="161.7" y="141">10</text>
<text x="167.3" y="139.3">IO13</text>
<text x="167.3" y="142.8">IO15</text>
<text x="209.7" y="139.3">IO18</text>
<text x="211.7" y="142.8">IO5</text>
<text x="219" y="141">29</text>
<text x="250.2" y="141">2</text>
<text x="253.7" y="142.8">2</text>
<text x="253.7" y="139.3">3</text>
<text x="363.1" y="141">2</text>
<text x="366.6" y="139.3">1</text>
<text x="366.6" y="142.8">2</text>
<text x="37.4" y="144.6">1</text>
<text x="109.7" y="149.9">1</text>
<text x="109.7" y="146.3">2</text>
<text x="113.2" y="148.1">1</text>
<text x="113.2" y="144.6">2</text>
<text x="161.7" y="144.6">11</text>
<text x="161.7" y="148.1">12</text>
<text x="167.3" y="146.3">IO2</text>
<text x="167.3" y="149.9">IO4</text>
<text x="204.3" y="146.3">HPOUTR</text>
<text x="204.7" y="149.9">HPOUTL</text>
<text x="219" y="148.1">27</text>
<text x="219" y="144.6">28</text>
<text x="250.2" y="144.6">1</text>
<text x="253.7" y="146.3">1</text>
<text x="363.1" y="144.6">3</text>
<text x="366.6" y="146.3">3</text>
<text x="161.7" y="151.6">13</text>
<text x="161.7" y="155.2">14</text>
<text x="167.3" y="153.4">HBIAS</text>
<text x="206.8" y="153.4">SPOLN</text>
<text x="219" y="155.2">25</text>
<text x="219" y="151.6">26</text>
<text x="290.8" y="153.4">2</text>
<text x="294.3" y="155.2">2</text>
<text x="161.7" y="158.7">15</text>
<text x="167.3" y="156.9">MIC2N</text>
<text x="167.3" y="160.4">MIC2P</text>
<text x="206.4" y="160.4">SPORN</text>
<text x="207.3" y="156.9">SPOLP</text>
<text x="219" y="158.7">24</text>
<text x="259" y="158.7">3</text>
<text x="262.5" y="160.4">3</text>
<text x="290.8" y="156.9">1</text>
<text x="294.3" y="158.7">1</text>
<text x="161.7" y="162.2">16</text>
<text x="161.7" y="165.7">17</text>
<text x="167.3" y="164">MBIAS</text>
<text x="167.3" y="167.5">MIC1P</text>
<text x="204.6" y="167.5">LINEINL</text>
<text x="206.9" y="164">SPORP</text>
<text x="219" y="165.7">22</text>
<text x="219" y="162.2">23</text>
<text x="259" y="165.7">1</text>
<text x="259" y="162.2">2</text>
<text x="262.5" y="167.5">1</text>
<text x="262.5" y="164">2</text>
<text x="37.4" y="171">3</text>
<text x="40.9" y="172.8">2</text>
<text x="40.9" y="169.3">3</text>
<text x="161.7" y="169.3">18</text>
<text x="167.3" y="171">MIC1N</text>
<text x="204.2" y="171">LINEINR</text>
<text x="219" y="169.3">21</text>
<text x="37.4" y="178.1">1</text>
<text x="37.4" y="174.6">2</text>
<text x="40.9" y="176.3">1</text>
<text x="306.6" y="185.1">3</text>
<text x="176.1" y="190.4">3</text>
<text x="306.6" y="188.7">2</text>
<text x="310.1" y="190.4">2</text>
<text x="310.1" y="186.9">3</text>
<text x="176.1" y="197.5">1</text>
<text x="176.1" y="194">2</text>
<text x="179.6" y="195.7">2</text>
<text x="179.6" y="192.2">3</text>
<text x="306.6" y="192.2">1</text>
<text x="310.1" y="194">1</text>
<text x="153.2" y="202.8">1</text>
<text x="179.6" y="199.2">1</text>
<text x="109.7" y="208.1">1</text>
<text x="113.2" y="206.3">1</text>
<text x="113.2" y="209.8">2</text>
<text x="153.2" y="206.3">2</text>
<text x="153.2" y="209.8">3</text>
<text x="156.7" y="204.5">1</text>
<text x="156.7" y="208.1">2</text>
<text x="306.6" y="209.8">2</text>
<text x="306.6" y="206.3">3</text>
<text x="310.1" y="208.1">3</text>
<text x="109.7" y="211.6">2</text>
<text x="156.7" y="211.6">3</text>
<text x="306.6" y="213.4">1</text>
<text x="310.1" y="215.1">1</text>
<text x="310.1" y="211.6">2</text>
</g>
<g font-size="3.2">
<text x="238" y="74">1</text>
<text x="254.1" y="74">2</text>
<text x="163.8" y="109.3">1</text>
<text x="167.3" y="111.1">GND</text>
<text x="210.3" y="111.1">GND</text>
<text x="219" y="109.3">38</text>
<text x="313.8" y="157.3" transform="rotate(-90 313.8 157.3)">1</text>
<text x="161.7" y="172.8">19</text>
<text x="219" y="172.8">20</text>
<text x="313.8" y="173.4" transform="rotate(-90 313.8 173.4)">2</text>
<text x="167.3" y="174.6">GND</text>
<text x="210.3" y="174.6">GND</text>
</g>
<g font-size="3.2" fill="#f00">
<text x="163.8" y="119.9">4</text>
<text x="167.3" y="121.6">SENSOR_VP</text>
</g>
<g font-size="2.5" fill="#00f">
<text x="307.3" y="141">4</text>
<text x="330" y="141">1</text>
<text x="307.3" y="148.1">3</text>
<text x="330" y="148.1">2</text>
</g>
</svg>
